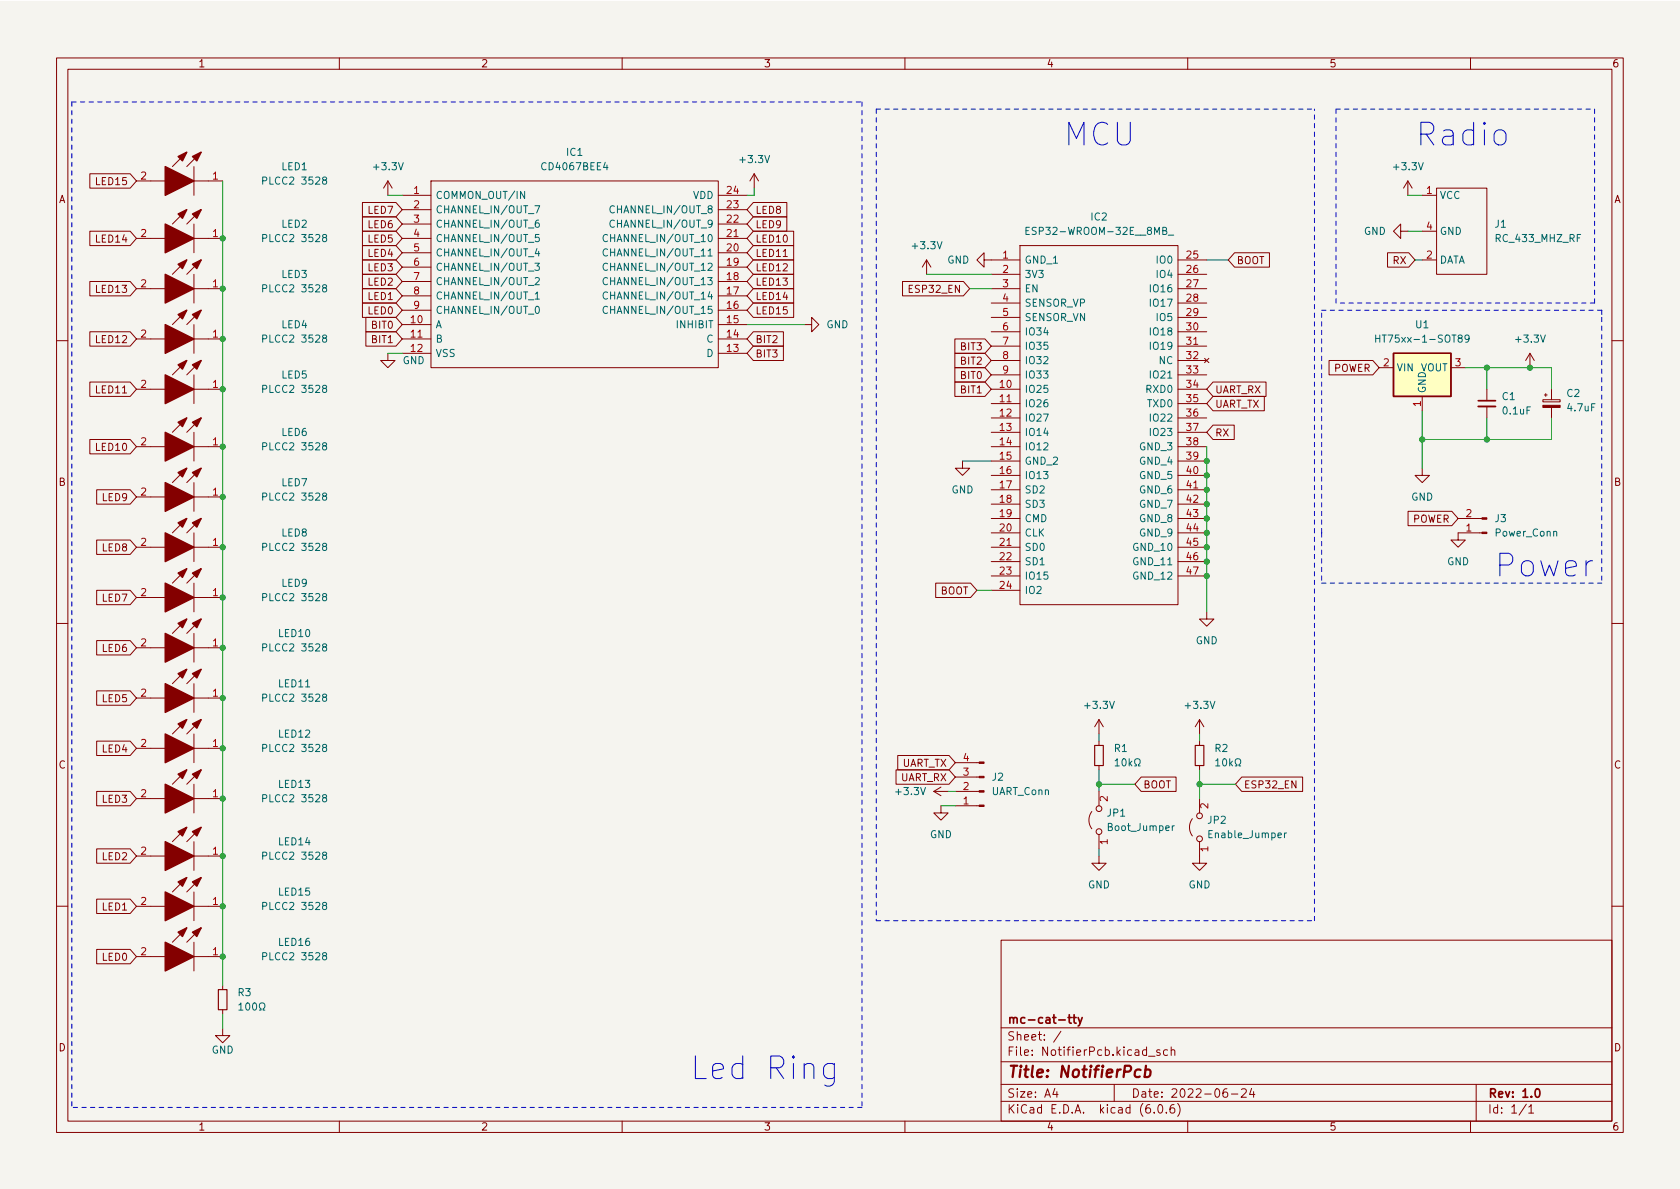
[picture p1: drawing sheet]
<svg xmlns="http://www.w3.org/2000/svg" width="297mm" height="210mm" viewBox="0 0 297 210" stroke-linecap="round" stroke-linejoin="round" font-family="sans-serif">
<path d="M0 .2h297v210.1h-297z" fill="#f5f4ef" stroke="#f5f4ef" stroke-width=".18"/>
<g fill="none" stroke="#840000" stroke-width=".18">
<path d="M10 10.2h277v190.1h-277zM12 12.2h273v186.1h-273zM60 10.2v2M110 10.2v2M160 10.2v2M210 10.2v2M260 10.2v2M15.9 30.7h7.1l1.1 1.3-1.1 1.3h-7.1zM24.1 32h5.1M33 26.9l-2.5 2.6M33 37.1l-2.5 2.5M34.3 29.5v5"/>
<path d="M34.3 39.6v5.1M34.3 32h5.1M35.6 26.9l-2.6 2.6M35.6 37.1l-2.6 2.5M64.1 35.8h5.9l1.1 1.3-1.1 1.2h-5.9zM64.1 38.3h5.9l1.1 1.3-1.1 1.3h-5.9zM68.6 32l-.8 1.3M68.6 32v2.5M68.6 32l.7 1.3M71.1 34.5h5.1M71.1 37.1h5.1M71.1 39.6h5.1"/>
<path d="M76.2 32h50.8v33h-50.8zM127 34.5h5.1M127 37.1h5.1M127 39.6h5.1M133.2 35.8h5.9v2.5h-5.9l-1.1-1.2zM133.2 38.3h5.9v2.6h-5.9l-1.1-1.3zM133.3 30.7l-.7 1.3M133.3 30.7v2.6M133.3 30.7l.8 1.3M248.9 32l-.7 1.3M248.9 32v2.5M248.9 32l.8 1.3"/>
<path d="M251.5 34.5h2.5M254 33.3h8.9v15.2h-8.9zM15.9 49.8h7.1l1.1 1.2-1.1 1.3h-7.1zM15.9 40.9h7.1l1.1 1.3-1.1 1.2h-7.1zM15.9 58.7h7.1l1.1 1.2-1.1 1.3h-7.1zM24.1 59.9h5.1M24.1 51h5.1M24.1 42.2h5.1M33 54.9l-2.5 2.5M33 46l-2.5 2.5M34.3 48.5v5.1M34.3 57.4v5.1"/>
<path d="M34.3 59.9h5.1M34.3 51h5.1M34.3 42.2h5.1M35.6 54.9l-2.6 2.5M35.6 46l-2.6 2.5M64.1 53.6h5.9l1.1 1.3-1.1 1.2h-5.9zM64.1 51h5.9l1.1 1.3-1.1 1.3h-5.9zM64.1 48.5h5.9l1.1 1.3-1.1 1.2h-5.9zM64.1 43.4h5.9l1.1 1.3-1.1 1.3h-5.9zM64.1 46h5.9l1.1 1.2-1.1 1.3h-5.9zM64.1 40.9h5.9l1.1 1.3-1.1 1.2h-5.9zM64.7 58.7h5.3l1.1 1.2-1.1 1.3h-5.3z"/>
<path d="M64.7 56.1h5.3l1.1 1.3-1.1 1.3h-5.3zM71.1 59.9h5.1M71.1 57.4h5.1M71.1 54.9h5.1M71.1 52.3h5.1M71.1 49.8h5.1M71.1 47.2h5.1M71.1 44.7h5.1M71.1 42.2h5.1M127 59.9h5.1M127 57.4h5.1M127 54.9h5.1"/>
<path d="M127 52.3h5.1M127 49.8h5.1M127 47.2h5.1M127 44.7h5.1M127 42.2h5.1M133.2 58.7h5.3v2.5h-5.3l-1.1-1.3zM133.2 51h7.1v2.6h-7.1l-1.1-1.3zM133.2 40.9h7.1v2.5h-7.1l-1.1-1.2zM133.2 53.6h7.1v2.5h-7.1l-1.1-1.2zM133.2 43.4h7.1v2.6h-7.1l-1.1-1.3zM133.2 46h7.1v2.5h-7.1l-1.1-1.3zM133.2 48.5h7.1v2.5h-7.1l-1.1-1.2z"/>
<path d="M138.5 45.4h.7M142.2 57.4h1.3v-1.3l1.3 1.3-1.3 1.3v-1.3M159.6 49.8h10.7l1.1 1.2-1.1 1.3h-10.7zM163.8 46l-.7 1.2M163.8 46v2.5M163.8 46l.8 1.2M168.8 59.9h5.3l1.2 1.3-1.2 1.3h-5.3zM174 46v-1.3l-1.3 1.3 1.3 1.2v-1.2h6.3M175.3 51h5M175.3 48.5h5M175.3 53.6h5M175.3 56.1h5"/>
<path d="M175.3 58.7h5M180.3 43.4h28v63.5h-28zM208.3 51h5.1M208.3 46h5.1M208.3 48.5h5.1M208.3 53.6h5.1M208.3 56.1h5.1M208.3 58.7h5.1M218.3 44.7h6.2v2.5h-6.2l-1.1-1.2zM245.3 44.7h3.8l1.1 1.3-1.1 1.2h-3.8zM247.6 40.9h.1M247.6 40.9v-1.3l-1.2 1.3 1.2 1.3v-1.3h1.3"/>
<path d="M251.5 46h2.5M251.5 40.9h2.5M10 60.2h2M15.9 67.6h7.1l1.1 1.2-1.1 1.3h-7.1zM15.9 77.7h7.1l1.1 1.3-1.1 1.3h-7.1zM24.1 68.8h5.1M24.1 79h5.1M33 63.7l-2.5 2.6M33 73.9l-2.5 2.5M34.3 66.3v5.1M34.3 76.4v5.1M34.3 68.8h5.1"/>
<path d="M34.3 79h5.1M35.6 63.7l-2.6 2.6M35.6 73.9l-2.6 2.5M68.6 62.5v1.2h1.2l-1.2 1.3-1.3-1.3h1.3M71.1 62.5h5.1M127 62.5h5.1M133.2 61.2h5.3v2.5h-5.3l-1.1-1.2zM168.8 65h5.3l1.2 1.3-1.2 1.3h-5.3zM168.8 67.6h5.3l1.2 1.2-1.2 1.3h-5.3zM168.8 62.5h5.3l1.2 1.2-1.2 1.3h-5.3zM175.3 68.8h5M175.3 79h5"/>
<path d="M175.3 71.4h5M175.3 73.9h5M175.3 76.4h5M175.3 61.2h5M175.3 63.7h5M175.3 66.3h5M208.3 68.8h5.1M208.3 79h5.1M208.3 71.4h5.1M208.3 73.9h5.1M208.3 76.4h5.1M208.3 61.2h5.1"/>
<path d="M208.3 63.7h5.1M208.3 66.3h5.1M213 63.4l.7 .7M213.7 63.4l-.7 .7M214.5 75.2h3.7v2.5h-3.7l-1.1-1.3zM214.5 67.6h9.3v2.5h-9.3l-1.1-1.3zM214.5 70.1h9v2.5h-9l-1.1-1.2zM235 63.7h7.7l1.1 1.3-1.1 1.3h-7.7zM243.8 65h2.6M251.5 70.1v2.5M256.5 65h2.6M262.9 68.8v2.1"/>
<path d="M262.9 71.9v2M270.5 62.5l-.8 1.2M270.5 62.5v2.5M270.5 62.5l.8 1.2M272.8 70.7h3v.4h-3zM273 69.8h.6M273.3 69.6v.5M274.3 68.8v1.9M274.3 72.1v1.8M285 60.2h2M17.1 95.5h5.9l1.1 1.3-1.1 1.2h-5.9zM17.1 86.6h5.9l1.1 1.3-1.1 1.2h-5.9z"/>
<path d="M24.1 87.9h5.1M24.1 96.8h5.1M33 82.8l-2.5 2.5M33 91.7l-2.5 2.5M34.3 85.3v5.1M34.3 94.2v5.1M34.3 87.9h5.1M34.3 96.8h5.1M35.6 82.8l-2.6 2.5M35.6 91.7l-2.6 2.5M170.2 81.5v1.3h1.2l-1.2 1.3-1.3-1.3h1.3M175.3 96.8h5"/>
<path d="M175.3 81.5h5M175.3 84.1h5M175.3 86.6h5M175.3 89.1h5M175.3 91.7h5M175.3 94.2h5M175.3 99.3h5M208.3 96.8h5.1M208.3 81.5h5.1M208.3 84.1h5.1M208.3 86.6h5.1M208.3 89.1h5.1"/>
<path d="M208.3 91.7h5.1M208.3 94.2h5.1M208.3 99.3h5.1M249 90.4h7.7l1.1 1.3-1.1 1.3h-7.7zM251.5 82.8v1.3h1.2l-1.2 1.2-1.3-1.2h1.3M257.8 91.7h4.2M262 94.2h-4.2v1.3h1.3l-1.3 1.3-1.3-1.3h1.3M10 110.2h2M17.1 104.4h5.9l1.1 1.3-1.1 1.2h-5.9zM17.1 113.3h5.9l1.1 1.2-1.1 1.3h-5.9zM24.1 105.7h5.1M24.1 114.5h5.1"/>
<path d="M33 118.4l-2.5 2.5M33 100.6l-2.5 2.5M33 109.5l-2.5 2.5M34.3 103.1v5.1M34.3 112v5.1M34.3 105.7h5.1M34.3 114.5h5.1M35.6 118.4l-2.6 2.5M35.6 100.6l-2.6 2.5M35.6 109.5l-2.6 2.5M165.4 103.1h6.2l1.1 1.3-1.1 1.3h-6.2zM175.3 101.8h5"/>
<path d="M175.3 104.4h5M208.3 101.8h5.1M213.4 108.2v1.3h1.2l-1.2 1.2-1.3-1.2h1.3M285 110.2h2M17.1 139.9h5.9l1.1 1.3-1.1 1.3h-5.9zM17.1 122.2h5.9l1.1 1.2-1.1 1.3h-5.9zM17.1 131.1h5.9l1.1 1.2-1.1 1.3h-5.9zM24.1 132.3h5.1M24.1 123.4h5.1M33 136.1l-2.5 2.6M33 127.2l-2.5 2.6M34.3 120.9v5.1"/>
<path d="M34.3 129.8v5.1M34.3 138.7v5.1M34.3 132.3h5.1M34.3 123.4h5.1M35.6 136.1l-2.6 2.6M35.6 127.2l-2.6 2.6M158.4 136.1h9.4l1.1 1.3-1.1 1.3h-9.4zM158.7 133.6h9.1l1.1 1.3-1.1 1.2h-9.1zM165.1 139.9l1.3 .8M165.1 139.9h2.5M166.4 139.2l-1.3 .7M168.9 139.9h4.2"/>
<path d="M168.9 134.9h4.2M168.9 137.4h4.2M194.3 127.2v2.6M194.3 131.1v.7M194.3 135.4v.7M194.3 139.9v2.6M194.3 127.2l-.8 1.3M194.3 127.2l.8 1.3M201.8 137.4h6.1v2.5h-6.1l-1.1-1.2zM212.1 127.2v2.6M212.1 131.1v.7M212.1 135.4v.7"/>
<path d="M212.1 127.2l-.8 1.3M212.1 127.2l.8 1.3M219.6 137.4h10.7v2.5h-10.7l-1.2-1.2zM17.1 150.1h5.9l1.1 1.3-1.1 1.2h-5.9zM17.1 159h5.9l1.1 1.3-1.1 1.2h-5.9zM24.1 151.4h5.1M24.1 141.2h5.1M33 155.2l-2.5 2.5M33 146.3l-2.5 2.5M34.3 148.8v5.1M34.3 157.7v5.1M34.3 151.4h5.1"/>
<path d="M34.3 141.2h5.1M35.6 155.2l-2.6 2.5M35.6 146.3l-2.6 2.5M166.4 142.5v1.3h1.2l-1.2 1.2-1.3-1.2h1.3M168.9 142.5h4.2M193 143.5a2.54 2.54 0 0 0 0 3.1M194.3 151.4v1.2h1.3l-1.3 1.3-1.3-1.3h1.3M194.3 147.6v2.5M210.8 144.8a2.54 2.54 0 0 0 0 3M212.1 148.8v3.8h1.3l-1.3 1.3-1.3-1.3h1.3M212.1 141.2v2.6M10 160.2h2"/>
<path d="M17.1 167.9h5.9l1.1 1.3-1.1 1.2h-5.9zM24.1 160.3h5.1M24.1 169.2h5.1M33 164.1l-2.5 2.5M34.3 160.3h5.1M34.3 166.6v5.1M34.3 169.2h5.1M35.6 164.1l-2.6 2.5M39.4 174.2v.8M39.4 178.6v.7M177 166.3h108v32h-108zM285 160.2h2"/>
<path d="M39.4 181.9v1.2h1.2l-1.2 1.3-1.3-1.3h1.3M60 198.3v2M110 198.3v2M160 198.3v2M177 194.8h108M177 191.8h108M177 187.8h108M177 181.8h108M186.5 192.5l-.4 1h1M186.9 193v1M187.6 182.4l-1.3 1.9M197 191.8v3"/>
<path d="M203.1 186.8h1.1M204.1 196.7v.1M204.9 195.4l.2-.1a.81 .81 0 0 1 .6 .7 .81 .81 0 0 1-.3 .8h-.2a.81 .81 0 0 1-.6-.6 .81 .81 0 0 1 .3-.8zM205.1 185.7l-.4-.1-.2 .2 .1 .3 .5 .1v.4h-.6M206.2 196.7v.1M206.4 185.7l-.4-.1-.3 .3v.4l.2 .3h.5M207.1 185.8l.2-.2 .3 .1 .1 .9M207.1 185.1v1.5M207.6 195.3a.59 .59 0 0 0-.7 .7v.5l.1 .3h.4l.2-.1 .1-.5-.1-.2-.5-.1-.2 .3M208.2 195.1a1.72 1.72 0 0 1 0 2.3M210 198.3v2M216.9 192.5a.59 .59 0 0 0-.7 .7v.5l.2 .3h.4l.2-.1 .1-.5-.2-.2-.4-.1-.3 .3"/>
<path d="M217.7 193.5h1.2M219.5 192.7l.6-.2 .2 .2 .1 .3-1 1h1M221.3 192.5l-.4 1h1M221.6 193v1M260 198.3v2M261 191.8v6.5M269.9 195.3l-1.3 1.9M270.3 195.8l.4-.5v1.5M270.3 196.8h.9"/>
<circle cx="194.3" cy="147.1" r=".51"/>
<circle cx="194.3" cy="143" r=".51"/>
<circle cx="212.1" cy="148.3" r=".51"/>
<circle cx="212.1" cy="144.3" r=".51"/>
</g>
<path d="M261.4 70.9h3M188.8 179.9h.6M189.1 179.4v1.3l.3 .2M189.7 179.9h.6M189.9 179.4v1.3l.4 .2M190.6 179.9l.4 1M191.3 179.9l-.5 1.4-.2 .1M271.6 192.6l.2-.1a.82 .82 0 0 1 .6 .7 .82 .82 0 0 1-.3 .8h-.2a.81 .81 0 0 1-.6-.6 .81 .81 0 0 1 .3-.8z" fill="none" stroke="#840000" stroke-width=".3"/>
<path d="M201.7 189.2a.66 .66 0 0 0-1 .3l-.1 .6 .2 .3 .1 .1 .6-.1M202.5 189.2l.2-.1 .6 .1 .1 .3v.6a.66 .66 0 0 1-1 .3M202.6 188.5l-.2 2" fill="none" stroke="#840000" stroke-width=".4"/>
<g fill="none" stroke="#006464" stroke-width=".18">
<path d="M46.4 32l.7-.1 .1-.2-.1-.3-.7-.1v1.3M57.3 31.8l-.3-.2 .1-.2 .2-.1 .3 .1 .2 .1-.1 .2-.6 .2-.1 .2 .1 .4 .2 .1h.2l.3-.3-.1-.3-.2-.2M92.8 33.8v1.3l-.8-1.3v1.3M94.6 36.4h.8l-.5 1.3M95.2 38.9l-.3 .1a.85 .85 0 0 0 0 1.2l.4-.1 .1-.5-.3-.2h-.2l-.3 .2M108.6 39a.6 .6 0 0 0-.8 .5 .6 .6 0 0 0 .6 .7l.2-.1M108.6 36.5a.6 .6 0 0 0-.8 .4 .6 .6 0 0 0 .6 .8l.2-.2M46.4 59.9l.7-.1 .1-.1-.1-.3-.7-.2v1.3M46.4 51h.7l.1-.2-.1-.3-.7-.1v1.2M46.4 42.1h.7l.1-.2-.1-.3-.7-.1v1.2M57.3 59.8l-.3-.3 .1-.1 .2-.2 .3 .1 .2 .2-.1 .2-.6 .1-.1 .2 .1 .4 .2 .1h.2l.3-.2-.1-.4-.2-.1M57.3 50.9l-.3-.2 .1-.2 .2-.1h.3l.2 .2-.1 .2-.6 .2-.1 .1 .1 .4 .2 .1h.2l.3-.2-.1-.4-.2-.1"/>
<path d="M57.3 42l-.3-.2 .1-.2 .2-.1h.3l.2 .2-.1 .2-.6 .2-.1 .1 .1 .4 .2 .1h.2l.3-.2-.1-.4-.2-.1M94.6 46.5h.8l-.5 .5 .4 .1v.6l-.2 .1-.5-.1M94.6 49.2l.5-.1 .3 .3-.8 1h.8M94.6 52l.4-.4v1.3M94.6 52.9h.8M94.8 54.3l.1-.1a.68 .68 0 0 1 .5 .6 .68 .68 0 0 1-.5 .6l-.1-.1-.2-.4zM94.9 43.9l-.3 .9h.8M95.2 44.4v.9M95.3 41.5h-.6l-.1 .6 .2-.2 .4 .1 .2 .2-.1 .4-.2 .1-.5-.1M107.4 54.3a.6 .6 0 0 0-.8 .4 .6 .6 0 0 0 .6 .7l.2-.1M107.4 51.7a.6 .6 0 0 0-.8 .5 .6 .6 0 0 0 .6 .7l.2-.1M107.4 49.2a.6 .6 0 0 0-.8 .4 .6 .6 0 0 0 .6 .8l.2-.2"/>
<path d="M107.4 46.7a.6 .6 0 0 0-.8 .4 .6 .6 0 0 0 .6 .7l.2-.1M107.4 44.1a.6 .6 0 0 0-.8 .4 .6 .6 0 0 0 .6 .8l.2-.1M107.4 41.6a.6 .6 0 0 0-.8 .4 .6 .6 0 0 0 .6 .7l.2-.1M181.4 40.8h.4M182 40.2h-.6v1.3h.6M206.6 41.6h.9M243.2 59.2v1.3M243.2 59.8h.8M259.7 59.8l-.2 .2h-.2l-.3-.2 .1-.5 .4-.1 .2 .2a.84 .84 0 0 1-.3 1.1h-.3M46.4 68.8l.7-.1 .1-.1-.1-.3-.7-.2v1.3M46.4 79l.7-.1 .1-.2-.1-.3-.7-.1v1.3M57.3 68.7l-.3-.3 .1-.1 .2-.2 .3 .1 .2 .2-.1 .2-.6 .1-.1 .2 .1 .4 .2 .1h.2l.3-.2-.1-.4-.2-.1"/>
<path d="M57.3 78.8l-.3-.2 .1-.2 .2-.1 .3 .1 .2 .1-.1 .2-.6 .2-.1 .2 .1 .3 .2 .2h.2l.3-.3-.1-.3-.2-.2M46.4 87.8h.7l.1-.2-.1-.3-.7-.1v1.3M46.4 96.7h.7l.1-.2-.1-.3-.7-.1v1.2M57.3 87.7l-.3-.2 .1-.2 .2-.1h.3l.2 .2-.1 .2-.6 .2-.1 .2 .1 .3 .2 .2h.2l.3-.3-.1-.4-.2-.1M57.3 96.6l-.3-.2 .1-.2 .2-.1h.3l.2 .2-.1 .2-.6 .2-.1 .2 .1 .3 .2 .1h.2l.3-.2-.1-.4-.2-.1M274.7 94.1l.2-.1h.3v.8M46.4 105.6h.7l.1-.2-.1-.3-.7-.1v1.2M46.4 114.5h.7l.1-.2-.1-.3-.7-.1v1.2M57.3 105.5l-.3-.2 .1-.2 .2-.1h.3l.2 .2-.1 .2-.6 .2-.1 .1 .1 .4 .2 .1h.2l.3-.2-.1-.4-.2-.1M57.3 114.4l-.3-.2 .1-.2 .2-.1h.3l.2 .2-.1 .2-.6 .2-.1 .1 .1 .4 .2 .1h.2l.3-.2-.1-.4-.2-.1M46.4 132.3l.7-.1 .1-.1-.1-.3-.7-.2v1.3M46.4 123.4l.7-.1 .1-.1-.1-.3-.7-.2v1.3"/>
<path d="M57.3 132.2l-.3-.3 .1-.1 .2-.2 .3 .1 .2 .2-.1 .2-.6 .1-.1 .2 .1 .4 .2 .1 .3-.1 .2-.1-.1-.4-.2-.1M57.3 123.3l-.3-.3 .1-.1 .2-.2 .3 .1 .2 .2-.1 .2-.6 .1-.1 .2 .1 .4 .2 .1h.2l.3-.2-.1-.4-.2-.1M197.2 134.5l.3-.3v1.2M197.2 135.4h.7M198.5 134.3l.2-.1a.68 .68 0 0 1 .4 .6 .68 .68 0 0 1-.4 .6l-.2-.1-.1-.3zM199.7 134.2v1.2M199.8 135l.3 .4M200.1 134.6l-.4 .5M200.6 135.4h.3v-.2a.54 .54 0 0 1-.3-.7 .54 .54 0 0 1 .8-.3 .58 .58 0 0 1-.1 1v.2h.3M215 134.5l.3-.3v1.2M215 135.4h.7M216.3 134.3l.2-.1a.68 .68 0 0 1 .4 .6 .68 .68 0 0 1-.4 .6l-.2-.1-.1-.3z"/>
<path d="M217.4 134.2v1.2M217.6 135l.3 .4M217.9 134.6l-.5 .5M218.4 135.4h.3v-.2a.54 .54 0 0 1-.3-.7 .54 .54 0 0 1 .8-.3 .58 .58 0 0 1-.1 1v.2h.3M46.4 151.3h.7l.1-.2-.1-.3-.7-.1v1.3M46.4 141.2l.7-.1 .1-.2-.1-.3-.7-.1v1.3M57.3 151.2l-.3-.2 .1-.2 .2-.1h.3l.2 .2-.1 .2-.6 .2-.1 .2 .1 .3 .2 .2 .3-.1 .2-.2-.1-.4-.2-.1M57.3 141.1l-.3-.3 .1-.2 .2-.1 .3 .1 .2 .2-.1 .1-.6 .2-.1 .2 .1 .4 .2 .1 .3-.1 .2-.1-.1-.4-.2-.1M207.3 146v.9M207.6 146l-.3 .3M227.1 147.3v.8M227.5 147.3l-.4 .2"/>
<path d="M42.2 177.7l.4-.3v1.2M42.2 178.6h.8M43.6 177.4h.1a.68 .68 0 0 1 .5 .6 .68 .68 0 0 1-.5 .6 .84 .84 0 0 1-.1-1.2zM44.8 177.5l.2-.1a.68 .68 0 0 1 .4 .6 .68 .68 0 0 1-.4 .6l-.2-.1-.1-.4zM45.9 178.6h.3v-.2a.54 .54 0 0 1-.3-.8 .54 .54 0 0 1 .7-.2 .58 .58 0 0 1-.1 1v.2h.3M46.4 160.2h.7l.1-.2-.1-.3-.7-.1v1.2M46.4 169.1h.7l.1-.2-.1-.3-.7-.1v1.2M57.3 160.1l-.3-.2 .1-.2 .2-.1h.3l.2 .2-.1 .2-.6 .2-.1 .2 .1 .3 .2 .1h.3l.2-.2-.1-.4-.2-.1M57.3 169l-.3-.2 .1-.2 .2-.1h.3l.2 .2-.1 .2-.6 .2-.1 .1 .1 .4 .2 .1h.2l.3-.2-.1-.4-.2-.1"/>
</g>
<g fill="#840000" stroke="#840000" stroke-width=".18">
<path d="M173.1 134.7h.9v.3h-.9z"/>
<path d="M173.1 137.3h.9v.2h-.9z"/>
<path d="M173.1 139.8h.9v.3h-.9z"/>
<path d="M173.1 142.4h.9v.2h-.9z"/>
<path d="M272.8 71.7h3v.4h-3z"/>
<path d="M262 91.6h.9v.2h-.9z"/>
<path d="M262 94.1h.9v.3h-.9z"/>
</g>
<path d="M193.5 131.8h1.6v3.6h-1.6zM211.3 131.8h1.6v3.6h-1.6zM38.6 175h1.5v3.6h-1.5z" fill="none" stroke="#840000" stroke-width=".2"/>
<path d="M246.4 62.5h10.1v7.6h-10.1z" fill="#ffffc2" stroke="#ffffc2" stroke-width=".18"/>
<path d="M246.4 62.5h10.1v7.6h-10.1z" fill="none" stroke="#840000" stroke-width=".25"/>
<path d="M261.4 71.9h3" fill="none" stroke="#840000" stroke-width=".33"/>
<g fill="#840000" stroke="#840000" stroke-width=".25">
<path d="M29.2 157.7l5.1 2.6-5.1 2.5z"/>
<path d="M34 156l1.6-.8-.8 1.5z"/>
<path d="M31.5 156l1.5-.8-.7 1.5z"/>
<path d="M29.2 166.6l5.1 2.6-5.1 2.5z"/>
<path d="M34 164.8l1.6-.7-.8 1.5z"/>
<path d="M31.5 164.8l1.5-.7-.7 1.5z"/>
<path d="M29.2 148.8l5.1 2.6-5.1 2.5z"/>
<path d="M34 147.1l1.6-.8-.8 1.5z"/>
<path d="M31.5 147.1l1.5-.8-.7 1.5z"/>
<path d="M29.2 138.7l5.1 2.5-5.1 2.6z"/>
<path d="M34 136.9l1.6-.8-.8 1.6z"/>
<path d="M31.5 136.9l1.5-.8-.7 1.6z"/>
<path d="M29.2 129.8l5.1 2.5-5.1 2.6z"/>
<path d="M34 128l1.6-.8-.8 1.6z"/>
<path d="M31.5 128l1.5-.8-.7 1.6z"/>
<path d="M29.2 120.9l5.1 2.5-5.1 2.6z"/>
<path d="M34 119.1l1.6-.7-.8 1.5z"/>
<path d="M31.5 119.1l1.5-.7-.7 1.5z"/>
<path d="M29.2 29.5l5.1 2.5-5.1 2.5z"/>
<path d="M34 27.7l1.6-.8-.8 1.5z"/>
<path d="M31.5 27.7l1.5-.8-.7 1.5z"/>
<path d="M29.2 66.3l5.1 2.5-5.1 2.6z"/>
<path d="M34 64.5l1.6-.8-.8 1.6z"/>
<path d="M31.5 64.5l1.5-.8-.7 1.6z"/>
<path d="M29.2 85.3l5.1 2.6-5.1 2.5z"/>
<path d="M34 83.6l1.6-.8-.8 1.5z"/>
<path d="M31.5 83.6l1.5-.8-.7 1.5z"/>
<path d="M29.2 76.4l5.1 2.6-5.1 2.5z"/>
<path d="M34 74.7l1.6-.8-.8 1.5z"/>
<path d="M31.5 74.7l1.5-.8-.7 1.5z"/>
<path d="M29.2 57.4l5.1 2.5-5.1 2.6z"/>
<path d="M34 55.6l1.6-.7-.8 1.5z"/>
<path d="M31.5 55.6l1.5-.7-.7 1.5z"/>
<path d="M29.2 48.5l5.1 2.5-5.1 2.6z"/>
<path d="M34 46.7l1.6-.7-.8 1.5z"/>
<path d="M31.5 46.7l1.5-.7-.7 1.5z"/>
<path d="M29.2 39.6l5.1 2.6-5.1 2.5z"/>
<path d="M34 37.8l1.6-.7-.8 1.5z"/>
<path d="M31.5 37.8l1.5-.7-.7 1.5z"/>
<path d="M29.2 103.1l5.1 2.6-5.1 2.5z"/>
<path d="M34 101.3l1.6-.7-.8 1.5z"/>
<path d="M31.5 101.3l1.5-.7-.7 1.5z"/>
<path d="M29.2 112l5.1 2.5-5.1 2.6z"/>
<path d="M34 110.2l1.6-.7-.8 1.5z"/>
<path d="M31.5 110.2l1.5-.7-.7 1.5z"/>
<path d="M29.2 94.2l5.1 2.6-5.1 2.5z"/>
<path d="M34 92.5l1.6-.8-.8 1.5z"/>
<path d="M31.5 92.5l1.5-.8-.7 1.5z"/>
</g>
<path d="M147.5 188.1v3.2a1.09 1.09 0 0 1-1.7 .6M147.5 188.3l-.4-.2h-.7l-.4 .2-.4 .5v1.2l.4 .5 .4 .2h.7l.4-.2" fill="none" stroke="#0000c2" stroke-width=".18"/>
<g fill="none" stroke="#0000c2" stroke-width=".18" stroke-dasharray=".8 .8">
<path d="M12.7 18v177.8M12.7 18h139.7M152.4 18v177.8M154.9 19.3h77.5M154.9 19.3v143.5M236.2 19.3v34.3M236.2 19.3h45.7M281.9 19.3v34.3M233.7 54.9h49.5M281.9 53.6h-45.7M283.2 54.9v1.2M283.2 56.1v38.1"/>
<path d="M233.7 94.2v-39.3M233.7 94.2v8.9M283.2 94.2v8.9M283.2 103.1h-49.5M154.9 162.8h77.5M232.4 162.8v-143.5M152.4 195.8h-139.7"/>
</g>
<g fill="none" stroke="#009600" stroke-width=".18">
<path d="M39.4 32v142.2M68.6 34.5h2.5M133.3 33.3v1.2h-1.2M248.9 34.5h2.6M132.1 57.4h10.1M163.8 48.5h11.5M171.4 51h3.9M213.4 46h3.8M248.9 40.9h2.6M250.2 46h1.3M68.6 62.5h2.5M213.4 79v29.2"/>
<path d="M251.5 72.6v10.2M259.1 65h15.2v3.8M262.9 65v3.8M262.9 73.9v3.8M274.3 73.9v3.8h-22.8M170.2 81.5h5.1M172.7 104.4h2.6M167.6 139.9h1.3M194.3 138.7h6.4M194.3 129.8v1.3M194.3 136.1v3.8M212.1 138.7h6.3"/>
<path d="M212.1 129.8v1.3M212.1 136.1v5.1M166.4 142.5h2.5M194.3 150.1v1.3M39.4 179.3v2.6"/>
</g>
<g fill="#009600" stroke="#009600" stroke-width=".18">
<circle cx="213.4" cy="96.8" r=".46"/>
<circle cx="213.4" cy="91.7" r=".46"/>
<circle cx="213.4" cy="89.1" r=".46"/>
<circle cx="213.4" cy="94.2" r=".46"/>
<circle cx="213.4" cy="81.5" r=".46"/>
<circle cx="251.5" cy="77.7" r=".46"/>
<circle cx="39.4" cy="151.4" r=".46"/>
<circle cx="39.4" cy="141.2" r=".46"/>
<circle cx="39.4" cy="132.3" r=".46"/>
<circle cx="39.4" cy="160.3" r=".46"/>
<circle cx="39.4" cy="169.2" r=".46"/>
<circle cx="39.4" cy="123.4" r=".46"/>
<circle cx="39.4" cy="114.5" r=".46"/>
<circle cx="213.4" cy="99.3" r=".46"/>
<circle cx="213.4" cy="101.8" r=".46"/>
<circle cx="212.1" cy="138.7" r=".46"/>
<circle cx="194.3" cy="138.7" r=".46"/>
<circle cx="39.4" cy="96.8" r=".46"/>
<circle cx="39.4" cy="105.7" r=".46"/>
<circle cx="39.4" cy="87.9" r=".46"/>
<circle cx="39.4" cy="51" r=".46"/>
<circle cx="39.4" cy="59.9" r=".46"/>
<circle cx="39.4" cy="68.8" r=".46"/>
<circle cx="39.4" cy="79" r=".46"/>
<circle cx="39.4" cy="42.2" r=".46"/>
<circle cx="262.9" cy="65" r=".46"/>
<circle cx="262.9" cy="77.7" r=".46"/>
<circle cx="270.5" cy="65" r=".46"/>
<circle cx="213.4" cy="84.1" r=".46"/>
<circle cx="213.4" cy="86.6" r=".46"/>
</g>
<g font-size="5.6" fill="#0000c2">
<text x="188" y="25.8">MCU</text>
<text x="250.2" y="25.8">Radio</text>
<text x="264.2" y="102">Power</text>
<text x="121.9" y="190.9">Led Ring</text>
</g>
<text font-size="2.8" fill="#840000" x="178" y="190.6">Title: NotifierPcb</text>
<g font-size="2.1" fill="#840000">
<text x="178" y="184">Sheet: /</text>
<text x="178" y="181">mc-cat-tty</text>
<text x="178" y="186.7">File: NotifierPcb.kicad_sch</text>
<text x="178" y="196.9">KiCad E.D.A. kicad (6.0.6)</text>
<text x="178" y="194.1">Size: A4</text>
<text x="200" y="194.1">Date: 2022-06-24</text>
<text x="263" y="194.1">Rev: 1.0</text>
<text x="263" y="196.9">Id: 1/1</text>
</g>
<g font-size="1.8" fill="#840000">
<text x="35" y="11.9">1</text>
<text x="85" y="11.9">2</text>
<text x="135" y="11.9">3</text>
<text x="185" y="11.9">4</text>
<text x="235" y="11.9">5</text>
<text x="285" y="11.9">6</text>
<text x="10.3" y="35.9">A</text>
<text x="17.2" y="32.7">LED15</text>
<text x="285.3" y="35.9">A</text>
<text x="65.2" y="37.8">LED7</text>
<text x="65.2" y="40.3">LED6</text>
<text x="133.5" y="37.8">LED8</text>
<text x="133.5" y="40.3">LED9</text>
<text x="17.2" y="42.9">LED14</text>
<text x="65.2" y="45.4">LED4</text>
<text x="65.2" y="48">LED3</text>
<text x="65.2" y="42.9">LED5</text>
<text x="133.5" y="42.9">LED10</text>
<text x="133.5" y="45.4">LED11</text>
<text x="133.5" y="48">LED12</text>
<text x="218.6" y="46.7">BOOT</text>
<text x="246.3" y="46.7">RX</text>
<text x="17.2" y="51.8">LED13</text>
<text x="65.2" y="53">LED1</text>
<text x="65.2" y="50.5">LED2</text>
<text x="133.5" y="53">LED14</text>
<text x="133.5" y="50.5">LED13</text>
<text x="161.1" y="51.8">ESP32_EN</text>
<text x="65.2" y="55.6">LED0</text>
<text x="65.9" y="58.1">BIT0</text>
<text x="133.5" y="55.6">LED15</text>
<text x="17.2" y="60.7">LED12</text>
<text x="65.9" y="60.7">BIT1</text>
<text x="133.5" y="60.7">BIT2</text>
<text x="133.5" y="63.2">BIT3</text>
<text x="170" y="64.5">BIT2</text>
<text x="170" y="61.9">BIT3</text>
<text x="235.7" y="65.7">POWER</text>
<text x="17.2" y="69.6">LED11</text>
<text x="170" y="67">BIT0</text>
<text x="170" y="69.6">BIT1</text>
<text x="214.8" y="69.6">UART_RX</text>
<text x="214.8" y="77.2">RX</text>
<text x="214.8" y="72.1">UART_TX</text>
<text x="17.2" y="79.7">LED10</text>
<text x="10.3" y="85.9">B</text>
<text x="18.2" y="88.6">LED9</text>
<text x="285.3" y="85.9">B</text>
<text x="249.7" y="92.4">POWER</text>
<text x="18.2" y="97.5">LED8</text>
<text x="18.2" y="106.4">LED7</text>
<text x="166.2" y="105.1">BOOT</text>
<text x="18.2" y="115.3">LED6</text>
<text x="18.2" y="124.2">LED5</text>
<text x="10.3" y="135.9">C</text>
<text x="18.2" y="133.1">LED4</text>
<text x="159.3" y="135.6">UART_TX</text>
<text x="285.3" y="135.9">C</text>
<text x="18.2" y="141.9">LED3</text>
<text x="159.1" y="138.1">UART_RX</text>
<text x="202.1" y="139.4">BOOT</text>
<text x="219.9" y="139.4">ESP32_EN</text>
<text x="18.2" y="152.1">LED2</text>
<text x="18.2" y="161">LED1</text>
<text x="18.2" y="169.9">LED0</text>
<text x="10.3" y="185.9">D</text>
<text x="285.3" y="185.9">D</text>
<text x="35" y="199.9">1</text>
<text x="85" y="199.9">2</text>
<text x="135" y="199.9">3</text>
<text x="185" y="199.9">4</text>
<text x="235" y="199.9">5</text>
<text x="285" y="199.9">6</text>
</g>
<g font-size="1.8" fill="#006464">
<text x="100.2" y="27.6">IC1</text>
<text x="131" y="28.8">+3.3V</text>
<text x="47" y="32.6">PLCC2 3528</text>
<text x="49.8" y="30.1">LED1</text>
<text x="66.2" y="30.1">+3.3V</text>
<text x="77" y="35.2">COMMON_OUT/IN</text>
<text x="96" y="30.1">CD4067BEE4</text>
<text x="122.5" y="35.2">VDD</text>
<text x="246.6" y="30.1">+3.3V</text>
<text x="254.5" y="35.2">VCC</text>
<text x="49.8" y="40.3">LED2</text>
<text x="77" y="37.7">CHANNEL_IN/OUT_7</text>
<text x="77" y="40.3">CHANNEL_IN/OUT_6</text>
<text x="108.6" y="40.3">CHANNEL_IN/OUT_9</text>
<text x="108.6" y="37.7">CHANNEL_IN/OUT_8</text>
<text x="182.5" y="41.5">ESP32-WROOM-32E__8MB_</text>
<text x="192.9" y="39">IC2</text>
<text x="241.1" y="41.5">GND</text>
<text x="254.5" y="41.5">GND</text>
<text x="264.3" y="40.3">J1</text>
<text x="47" y="42.8">PLCC2 3528</text>
<text x="77" y="42.8">CHANNEL_IN/OUT_5</text>
<text x="77" y="45.3">CHANNEL_IN/OUT_4</text>
<text x="77" y="47.9">CHANNEL_IN/OUT_3</text>
<text x="107.7" y="47.9">CHANNEL_IN/OUT_12</text>
<text x="107.7" y="45.3">CHANNEL_IN/OUT_11</text>
<text x="107.7" y="42.8">CHANNEL_IN/OUT_10</text>
<text x="161.5" y="44.1">+3.3V</text>
<text x="167.5" y="46.6">GND</text>
<text x="181.1" y="46.6">GND_1</text>
<text x="204.7" y="46.6">IO0</text>
<text x="254.5" y="46.6">DATA</text>
<text x="264.6" y="42.8">RC_433_MHZ_RF</text>
<text x="47" y="51.7">PLCC2 3528</text>
<text x="49.8" y="49.1">LED3</text>
<text x="77" y="50.4">CHANNEL_IN/OUT_2</text>
<text x="77" y="53">CHANNEL_IN/OUT_1</text>
<text x="107.7" y="53">CHANNEL_IN/OUT_14</text>
<text x="107.7" y="50.4">CHANNEL_IN/OUT_13</text>
<text x="181.1" y="49.1">3V3</text>
<text x="181.1" y="51.7">EN</text>
<text x="203.7" y="51.7">IO16</text>
<text x="204.7" y="49.1">IO4</text>
<text x="49.8" y="58">LED4</text>
<text x="77" y="58">A</text>
<text x="77" y="55.5">CHANNEL_IN/OUT_0</text>
<text x="107.7" y="55.5">CHANNEL_IN/OUT_15</text>
<text x="119.9" y="58">INHIBIT</text>
<text x="146.1" y="58">GND</text>
<text x="181.1" y="54.2">SENSOR_VP</text>
<text x="181.1" y="56.8">SENSOR_VN</text>
<text x="181.1" y="59.3">IO34</text>
<text x="203.7" y="54.2">IO17</text>
<text x="203.7" y="59.3">IO18</text>
<text x="204.7" y="56.8">IO5</text>
<text x="250.3" y="58">U1</text>
<text x="47" y="60.6">PLCC2 3528</text>
<text x="71.2" y="64.4">GND</text>
<text x="77" y="60.6">B</text>
<text x="77" y="63.1">VSS</text>
<text x="125" y="63.1">D</text>
<text x="125" y="60.6">C</text>
<text x="181.1" y="61.8">IO35</text>
<text x="181.1" y="64.4">IO32</text>
<text x="203.7" y="61.8">IO19</text>
<text x="205" y="64.4">NC</text>
<text x="244.4" y="60.6">HT75xx-1-SOT89</text>
<text x="246.9" y="65.7">VIN</text>
<text x="251.1" y="65.7">VOUT</text>
<text x="268.2" y="60.6">+3.3V</text>
<text x="47" y="69.5">PLCC2 3528</text>
<text x="49.8" y="66.9">LED5</text>
<text x="181.1" y="69.5">IO25</text>
<text x="181.1" y="66.9">IO33</text>
<text x="202.8" y="69.5">RXD0</text>
<text x="203.7" y="66.9">IO21</text>
<text x="252.1" y="69.6" transform="rotate(-90 252.1 69.6)">GND</text>
<text x="265.6" y="70.7">C1</text>
<text x="277" y="70.2">C2</text>
<text x="49.8" y="77.1">LED6</text>
<text x="181.1" y="72">IO26</text>
<text x="181.1" y="74.5">IO27</text>
<text x="181.1" y="77.1">IO14</text>
<text x="203" y="72">TXD0</text>
<text x="203.7" y="74.5">IO22</text>
<text x="203.7" y="77.1">IO23</text>
<text x="265.8" y="73.3">0.1uF</text>
<text x="277.3" y="72.7">4.7uF</text>
<text x="47" y="79.6">PLCC2 3528</text>
<text x="181.1" y="79.6">IO12</text>
<text x="181.1" y="82.2">GND_2</text>
<text x="201.6" y="79.6">GND_3</text>
<text x="201.6" y="82.2">GND_4</text>
<text x="47" y="88.5">PLCC2 3528</text>
<text x="49.8" y="86">LED7</text>
<text x="168.2" y="87.2">GND</text>
<text x="181.1" y="84.7">IO13</text>
<text x="181.1" y="87.2">SD2</text>
<text x="181.1" y="89.8">SD3</text>
<text x="201.6" y="84.7">GND_5</text>
<text x="201.6" y="87.2">GND_6</text>
<text x="201.6" y="89.8">GND_7</text>
<text x="249.5" y="88.5">GND</text>
<text x="49.8" y="94.9">LED8</text>
<text x="181.1" y="92.3">CMD</text>
<text x="181.1" y="94.9">CLK</text>
<text x="201.6" y="92.3">GND_8</text>
<text x="201.6" y="94.9">GND_9</text>
<text x="264.3" y="92.3">J3</text>
<text x="264.5" y="94.9">Power_Conn</text>
<text x="47" y="97.4">PLCC2 3528</text>
<text x="181.1" y="97.4">SD0</text>
<text x="181.1" y="99.9">SD1</text>
<text x="200.6" y="97.4">GND_10</text>
<text x="200.6" y="99.9">GND_11</text>
<text x="255.8" y="99.9">GND</text>
<text x="47" y="106.3">PLCC2 3528</text>
<text x="49.8" y="103.8">LED9</text>
<text x="181.1" y="102.5">IO15</text>
<text x="181.1" y="105">IO2</text>
<text x="200.6" y="102.5">GND_12</text>
<text x="49.3" y="112.6">LED10</text>
<text x="211.4" y="113.9">GND</text>
<text x="47" y="115.2">PLCC2 3528</text>
<text x="47" y="124.1">PLCC2 3528</text>
<text x="49.3" y="121.5">LED11</text>
<text x="192" y="125.3">+3.3V</text>
<text x="209.8" y="125.3">+3.3V</text>
<text x="49.3" y="130.4">LED12</text>
<text x="47" y="133">PLCC2 3528</text>
<text x="197" y="133">R1</text>
<text x="214.8" y="133">R2</text>
<text x="47" y="141.9">PLCC2 3528</text>
<text x="49.3" y="139.3">LED13</text>
<text x="158.6" y="140.6">+3.3V</text>
<text x="175.3" y="140.6">UART_Conn</text>
<text x="175.4" y="138">J2</text>
<text x="49.3" y="149.5">LED14</text>
<text x="164.4" y="148.2">GND</text>
<text x="195.8" y="144.4">JP1</text>
<text x="196" y="146.9">Boot_Jumper</text>
<text x="213.6" y="145.7">JP2</text>
<text x="213.9" y="148.2">Enable_Jumper</text>
<text x="47" y="152">PLCC2 3528</text>
<text x="47" y="160.9">PLCC2 3528</text>
<text x="49.3" y="158.4">LED15</text>
<text x="192.3" y="157.1">GND</text>
<text x="210.1" y="157.1">GND</text>
<text x="49.3" y="167.3">LED16</text>
<text x="47" y="169.8">PLCC2 3528</text>
<text x="42.1" y="176.1">R3</text>
<text x="37.4" y="186.3">GND</text>
</g>
<g font-size="1.8" fill="#a90000">
<text x="24.9" y="31.7">2</text>
<text x="37.6" y="31.7">1</text>
<text x="73.2" y="34.3">1</text>
<text x="128.6" y="34.3">24</text>
<text x="252.2" y="34.3">1</text>
<text x="24.9" y="41.9">2</text>
<text x="37.6" y="41.9">1</text>
<text x="73.2" y="36.8">2</text>
<text x="73.2" y="39.4">3</text>
<text x="73.2" y="41.9">4</text>
<text x="128.6" y="41.9">21</text>
<text x="128.6" y="39.4">22</text>
<text x="128.6" y="36.8">23</text>
<text x="252.2" y="40.6">4</text>
<text x="73.2" y="44.4">5</text>
<text x="73.2" y="47">6</text>
<text x="128.6" y="47">19</text>
<text x="128.6" y="44.4">20</text>
<text x="177.3" y="45.7">1</text>
<text x="209.8" y="45.7">25</text>
<text x="252.2" y="45.7">2</text>
<text x="24.9" y="50.8">2</text>
<text x="37.6" y="50.8">1</text>
<text x="73.2" y="49.5">7</text>
<text x="73.2" y="52.1">8</text>
<text x="128.6" y="52.1">17</text>
<text x="128.6" y="49.5">18</text>
<text x="177.3" y="48.3">2</text>
<text x="177.3" y="50.8">3</text>
<text x="177.3" y="53.3">4</text>
<text x="209.8" y="48.3">26</text>
<text x="209.8" y="50.8">27</text>
<text x="209.8" y="53.3">28</text>
<text x="24.9" y="59.7">2</text>
<text x="37.6" y="59.7">1</text>
<text x="72.7" y="57.1">10</text>
<text x="72.7" y="59.7">11</text>
<text x="73.2" y="54.6">9</text>
<text x="128.6" y="59.7">14</text>
<text x="128.6" y="57.1">15</text>
<text x="128.6" y="54.6">16</text>
<text x="177.3" y="55.9">5</text>
<text x="177.3" y="58.4">6</text>
<text x="209.8" y="55.9">29</text>
<text x="209.8" y="58.4">30</text>
<text x="72.7" y="62.2">12</text>
<text x="128.6" y="62.2">13</text>
<text x="177.3" y="61">7</text>
<text x="177.3" y="63.5">8</text>
<text x="209.8" y="61">31</text>
<text x="209.8" y="63.5">32</text>
<text x="244.6" y="64.8">2</text>
<text x="257.3" y="64.8">3</text>
<text x="24.9" y="68.6">2</text>
<text x="37.6" y="68.6">1</text>
<text x="176.8" y="68.6">10</text>
<text x="176.8" y="71.1">11</text>
<text x="177.3" y="66">9</text>
<text x="209.8" y="66">33</text>
<text x="209.8" y="68.6">34</text>
<text x="209.8" y="71.1">35</text>
<text x="251.2" y="71.9" transform="rotate(-90 251.2 71.9)">1</text>
<text x="176.8" y="73.7">12</text>
<text x="176.8" y="76.2">13</text>
<text x="209.8" y="73.7">36</text>
<text x="209.8" y="76.2">37</text>
<text x="24.9" y="78.7">2</text>
<text x="37.6" y="78.7">1</text>
<text x="176.8" y="78.7">14</text>
<text x="176.8" y="81.3">15</text>
<text x="176.8" y="83.8">16</text>
<text x="209.8" y="78.7">38</text>
<text x="209.8" y="81.3">39</text>
<text x="209.8" y="83.8">40</text>
<text x="24.9" y="87.6">2</text>
<text x="37.6" y="87.6">1</text>
<text x="176.8" y="86.4">17</text>
<text x="176.8" y="88.9">18</text>
<text x="209.8" y="86.4">41</text>
<text x="209.8" y="88.9">42</text>
<text x="176.8" y="91.4">19</text>
<text x="176.8" y="94">20</text>
<text x="209.8" y="91.4">43</text>
<text x="209.8" y="94">44</text>
<text x="259.2" y="94">1</text>
<text x="259.2" y="91.4">2</text>
<text x="24.9" y="96.5">2</text>
<text x="37.6" y="96.5">1</text>
<text x="176.8" y="96.5">21</text>
<text x="176.8" y="99.1">22</text>
<text x="176.8" y="101.6">23</text>
<text x="209.8" y="96.5">45</text>
<text x="209.8" y="99.1">46</text>
<text x="209.8" y="101.6">47</text>
<text x="24.9" y="105.4">2</text>
<text x="37.6" y="105.4">1</text>
<text x="176.8" y="104.1">24</text>
<text x="24.9" y="114.3">2</text>
<text x="37.6" y="114.3">1</text>
<text x="24.9" y="123.2">2</text>
<text x="37.6" y="123.2">1</text>
<text x="24.9" y="132.1">2</text>
<text x="37.6" y="132.1">1</text>
<text x="170.3" y="137.2">3</text>
<text x="170.3" y="134.6">4</text>
<text x="24.9" y="141">2</text>
<text x="37.6" y="141">1</text>
<text x="170.3" y="142.2">1</text>
<text x="170.3" y="139.7">2</text>
<text x="195.8" y="141.7" transform="rotate(-90 195.8 141.7)">2</text>
<text x="213.6" y="143" transform="rotate(-90 213.6 143)">2</text>
<text x="195.8" y="149.3" transform="rotate(-90 195.8 149.3)">1</text>
<text x="24.9" y="151.1">2</text>
<text x="37.6" y="151.1">1</text>
<text x="213.6" y="150.6" transform="rotate(-90 213.6 150.6)">1</text>
<text x="24.9" y="160">2</text>
<text x="37.6" y="160">1</text>
<text x="24.9" y="168.9">2</text>
<text x="37.6" y="168.9">1</text>
</g>
</svg>
